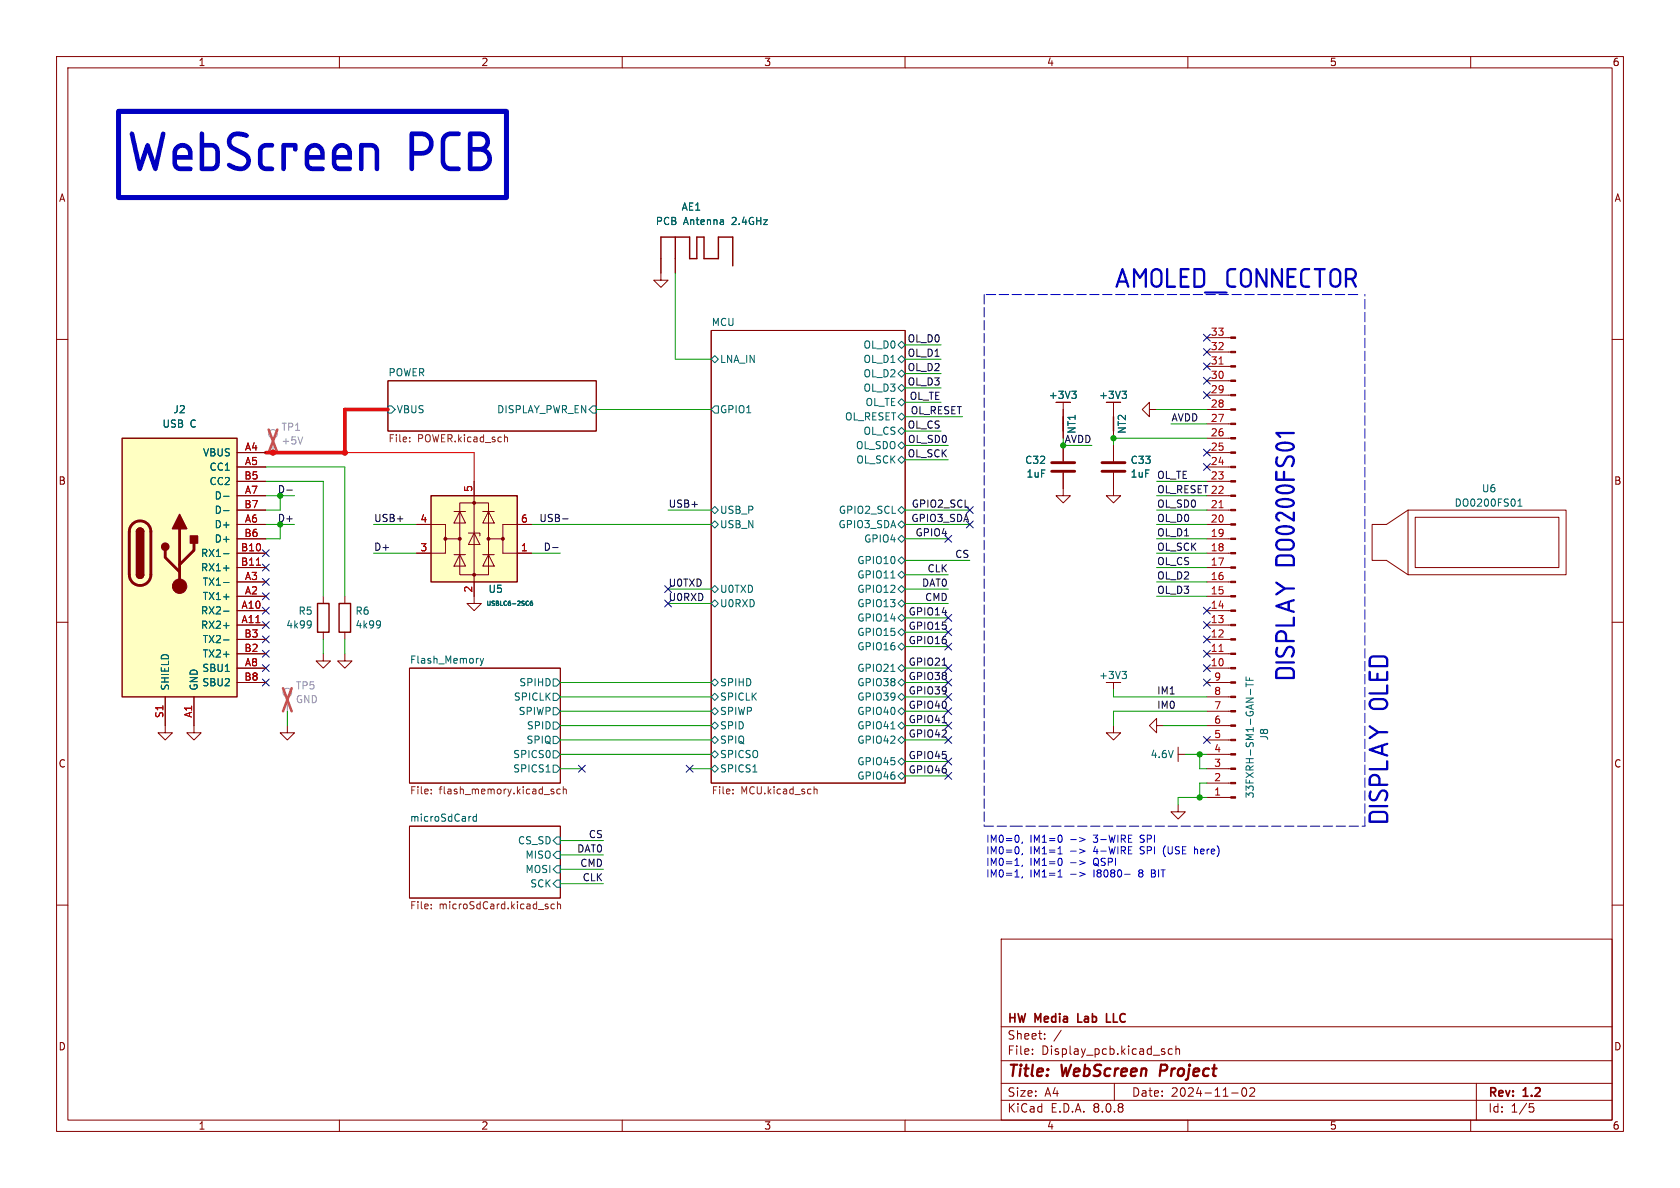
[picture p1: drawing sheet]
<svg xmlns="http://www.w3.org/2000/svg" width="297mm" height="210mm" viewBox="0 0 297 210" stroke-linecap="round" stroke-linejoin="round" font-family="sans-serif">
<g fill="none" stroke="#840000" stroke-width=".18">
<path d="M10 10h277v190h-277zM12 12h273v186h-273zM60 10v2M110 10v2M160 10v2M210 10v2M260 10v2M125.7 58.4h34.3v80h-34.3zM10 60h2M68.6 67.3h36.8v8.9h-36.8zM285 60h2M10 110h2"/>
<path d="M61 115.6v1.2h1.2l-1.2 1.3-1.3-1.3h1.3M72.4 118.1h26.7v20.3h-26.7zM83.8 105.4v1.3h1.3l-1.3 1.3-1.3-1.3h1.3M285 110h2M72.4 146.1h26.7v12.7h-26.7zM10 160h2M177 166h108v32h-108zM285 160h2M60 198v2M110 198v2M160 198v2M177 194.5h108"/>
<path d="M177 191.5h108M177 187.5h108M177 181.5h108M182.5 186.3v.1M182.5 185.5v.1M184.7 183.6v.1M184.7 182.8v.1M187.6 182.1l-1.3 2M197 191.5v3M205.9 186v.3M207.2 185.5l-.4-.1-.3 .3v.4l.2 .2h.5M207.9 185.5l.2-.1 .4 .1v.9"/>
<path d="M207.9 184.9v1.5M210 198v2M217.7 193.2h1.2M219.7 192.4l.2-.1a.81 .81 0 0 1 .6 .6 .81 .81 0 0 1-.3 .8l-.2 .1a.81 .81 0 0 1-.3-1.4zM221 192.4l.5-.1 .2 .1 .1 .3-.9 1.1h.9M260 198v2M261 191.5v6.5M270.4 195.1h.7M270.5 195.7h.4l.3 .3-.2 .5-.5 .1"/>
</g>
<path d="M205.3 188.2l-.3 2" fill="none" stroke="#840000" stroke-width=".4"/>
<path d="M190.6 179.2v1.5h.7M195.6 179.2v1.5h.7" fill="none" stroke="#840000" stroke-width=".3"/>
<g fill="none" stroke="#006464" stroke-width=".18">
<path d="M68.6 71.8h.6l.6 .6-.6 .6h-.6zM104.8 71.8h.6v1.2h-.6l-.7-.6zM126.4 62.9l.6 .6-.6 .6-.7-.6zM126.4 71.8h.6v1.2h-.6l-.7-.6zM158.7 78.7l.7-.6 .6 .6-.6 .7zM158.7 76.2l.7-.6 .6 .6-.6 .6zM158.7 71.1l.7-.6 .6 .6-.6 .7zM158.7 68.6l.7-.7 .6 .7-.6 .6zM158.7 66l.7-.6 .6 .6-.6 .7zM158.7 61l.7-.7 .6 .7-.6 .6zM158.7 73.7l.7-.7 .6 .7-.6 .6zM159.4 62.9l.6 .6-.6 .6-.7-.6z"/>
<path d="M125.7 92.7l.7-.6 .6 .6-.6 .6zM125.7 90.2l.7-.7 .6 .7-.6 .6zM158.7 92.7l.7-.6 .6 .6-.6 .6zM158.7 90.2l.7-.7 .6 .7-.6 .6zM158.7 81.3l.7-.7 .6 .7-.6 .6zM158.7 95.3l.7-.7 .6 .7-.6 .6zM159.4 98.4l.6 .7-.6 .6-.7-.6zM84.9 116.4l.3 .8M85.2 117.2l-.3 .5M85.5 116.4l-.3 .8M125.7 104.1l.7-.6 .6 .6-.6 .7zM125.7 106.7l.7-.7 .6 .7-.6 .6z"/>
<path d="M157.5 102.2h.7M157.5 118.7h.7M158.7 101.6l.7-.6 .6 .6-.6 .6zM158.7 109.2l.7-.6 .6 .6-.6 .7zM158.7 106.7l.7-.7 .6 .7-.6 .6zM158.7 104.1l.7-.6 .6 .6-.6 .7zM158.7 111.8l.7-.7 .6 .7-.6 .6zM158.7 114.3l.7-.6 .6 .6-.6 .6zM159.4 117.5l.6 .6-.6 .6-.7-.6zM96.5 136.5h.8M97.8 120h.6l.7 .7-.7 .6h-.6zM97.8 125.1h.6l.7 .6-.7 .7h-.6z"/>
<path d="M97.8 130.2h.6l.7 .6-.7 .6h-.6zM97.8 127.6h.6l.7 .7-.7 .6h-.6zM97.8 122.6h.6l.7 .6-.7 .6h-.6zM97.8 135.3h.6l.7 .6-.7 .6h-.6zM97.8 132.7h.6l.7 .7-.7 .6h-.6zM125.7 130.8l.7-.6 .6 .6-.6 .6zM125.7 123.2l.7-.6 .6 .6-.6 .6zM125.7 133.4l.7-.7 .6 .7-.6 .6zM125.7 125.7l.7-.6 .6 .6-.6 .7zM125.7 135.9l.7-.6 .6 .6-.6 .6zM126.4 120l.6 .7-.6 .6-.7-.6zM126.4 127.6l.6 .7-.6 .6-.7-.6z"/>
<path d="M133.1 136.5h.7M157.5 128.8h.7M158.7 134.6l.7-.6 .6 .6-.6 .7zM158.7 137.2l.7-.7 .6 .7-.6 .6zM158.7 123.2l.7-.6 .6 .6-.6 .6zM158.7 125.7l.7-.6 .6 .6-.6 .7zM158.7 128.3l.7-.7 .6 .7-.6 .6zM158.7 120.7l.7-.7 .6 .7-.6 .6zM159.4 130.2l.6 .6-.6 .6-.7-.6zM83.1 144.3h.2M84.2 144.4l-.3-.1-.3 .3 .1 .5h.5M84.2 143.9v1.3"/>
<path d="M97.8 148.6l.6-.6h.7v1.2h-.7zM98.4 153h.7v1.3h-.7l-.6-.6zM98.4 155.6h.7v1.2h-.7l-.6-.6zM98.4 150.5h.7v1.3h-.7l-.6-.7z"/>
</g>
<g fill="none" stroke="#725600" stroke-width=".18">
<path d="M72.4 78v.1M72.4 77.3v.1M89.2 77.3h.5v.8M76.2 139.6v.1M97.5 139.9l.5 .2-.1 .2h-.4M97.5 139.6h.4M99 139.6l-.3-.1-.3 .2 .2 .6h.4M99.6 139.6l.2-.1 .3 .1v.7M99.6 139.1v1.2M129.6 139.6v.1M143.9 139.6l.2-.1 .3 .1 .1 .7M143.9 139.1v1.2"/>
<path d="M76.2 140.2v.1M76.2 159.9v.1M96.7 159.8l.2 .1M98 159.9l-.4-.1-.2 .3 .1 .5h.5M98.6 159.9l.1-.1 .3 .1 .1 .8M98.6 159.4v1.3M129.6 140.2v.1M76.2 160.5v.2M96.7 160.2l.2 .2-.2 .3"/>
</g>
<path d="M21.6 77.5h20.3v45.7h-20.3z" fill="#ffffc2"/>
<path d="M21.6 77.5h20.3v45.7h-20.3zM188 73.7v2.5M196.8 73.7v2.5M24.1 94a.64 .64 0 0 1 .7-.7 .64 .64 0 0 1 .6 .7M24.1 101.6a.64 .64 0 0 0 .7 .6 .64 .64 0 0 0 .6-.6" fill="none" stroke="#840000" stroke-width=".25"/>
<path d="M23.4 92.6a1.9 1.9 0 0 1 2.1-.4 1.9 1.9 0 0 1 1.2 1.8v7.6a1.91 1.91 0 0 1-1.9 1.9 1.91 1.91 0 0 1-1.9-1.9v-7.8l.1-.6zM29.2 97.3v1.3l2.5 2.5M31.7 93.5v10.1M34.3 96v1.3l-2.6 2.5" fill="none" stroke="#840000" stroke-width=".51"/>
<g fill="#840000" stroke="#840000" stroke-width=".25">
<path d="M24.1 101.6h1.3a.64 .64 0 0 1-.6 .6 .64 .64 0 0 1-.7-.6z"/>
<path d="M24.1 94h1.3v7.6h-1.3z"/>
<path d="M24.3 93.5a.64 .64 0 0 1 .7-.1 .64 .64 0 0 1 .4 .6h-1.3z"/>
<path d="M31.7 90.9l1.3 2.6h-2.5z"/>
<path d="M33.7 94.7h1.2v1.3h-1.2z"/>
<circle cx="29.2" cy="96.6" r=".63"/>
</g>
<circle cx="31.7" cy="103.6" r="1.27" fill="#840000" stroke="#840000" stroke-width=".18"/>
<g fill="none" stroke="#840000" stroke-width=".18">
<path d="M188 72.4v5.1M196.8 71.1v6.4M41.9 80h5.1M41.9 82.6h5.1M41.9 92.7h5.1M41.9 87.6h5.1M41.9 97.8h5.1M41.9 85.1h5.1M41.9 95.3h5.1M41.9 90.2h5.1M41.9 108h5.1M41.9 110.5h5.1"/>
<path d="M41.9 105.4h5.1M41.9 102.9h5.1M41.9 118.1h5.1M41.9 100.3h5.1M41.9 115.6h5.1M41.9 113h5.1M29.2 123.2v5.1M34.3 123.2v5.1M41.9 120.7h5.1"/>
</g>
<path d="M198.4 69.2h.7l-.4 .4M198.9 69.6l.2 .3v.3l-.2 .2M39.5 87.7h1M39.5 97.9h1M39.5 90.3h1M39.5 108h1M39.5 110.6h1M39.5 103h1M39.5 100.4h1M39.5 113.1h1" fill="none" stroke="#006464" stroke-width=".18"/>
<path d="M45.3 99.9h.8" fill="none" stroke="#a90000" stroke-width=".18"/>
<path d="M76.2 87.6h15.2v15.3h-15.2z" fill="#ffffc2"/>
<path d="M116.8 45.7v-3.8h5.1v3.8h1.3v-3.8h1.3v3.8h2.5v-3.8h2.5v5.1M119.4 41.9v3.8M76.2 87.6h15.2v15.3h-15.2zM56.1 106.7h2.1v5.1h-2.1zM59.9 106.7h2.1v5.1h-2.1z" fill="none" stroke="#840000" stroke-width=".25"/>
<g fill="#840000" stroke="#840000" stroke-width=".18">
<path d="M217.6 59.6h.8v.2h-.8z"/>
<path d="M217.6 62.1h.8v.3h-.8z"/>
<path d="M217.6 64.6h.8v.3h-.8z"/>
<path d="M217.6 67.2h.8v.2h-.8z"/>
<path d="M217.6 69.7h.8v.3h-.8z"/>
<path d="M217.6 72.3h.8v.2h-.8z"/>
<path d="M217.6 74.8h.8v.3h-.8z"/>
<path d="M217.6 77.3h.8v.3h-.8z"/>
<path d="M217.6 79.9h.8v.2h-.8z"/>
<path d="M217.6 82.4h.8v.3h-.8z"/>
<path d="M217.6 85h.8v.2h-.8z"/>
<path d="M217.6 87.5h.8v.3h-.8z"/>
<path d="M217.6 90h.8v.3h-.8z"/>
<path d="M217.6 92.6h.8v.2h-.8z"/>
<path d="M217.6 95.1h.8v.3h-.8z"/>
<path d="M217.6 97.7h.8v.2h-.8z"/>
<path d="M217.6 100.2h.8v.3h-.8z"/>
<path d="M217.6 102.7h.8v.3h-.8z"/>
<path d="M217.6 105.3h.8v.2h-.8z"/>
<path d="M217.6 107.8h.8v.3h-.8z"/>
<path d="M217.6 110.4h.8v.2h-.8z"/>
<path d="M217.6 112.9h.8v.3h-.8z"/>
<path d="M217.6 115.4h.8v.3h-.8z"/>
<path d="M217.6 118h.8v.2h-.8z"/>
<path d="M217.6 120.5h.8v.3h-.8z"/>
<path d="M217.6 123.1h.8v.2h-.8z"/>
<path d="M217.6 125.6h.8v.3h-.8z"/>
<path d="M217.6 128.1h.8v.3h-.8z"/>
<path d="M217.6 130.7h.8v.2h-.8z"/>
<path d="M217.6 133.2h.8v.3h-.8z"/>
<path d="M217.6 135.8h.8v.2h-.8z"/>
<path d="M217.6 138.3h.8v.3h-.8z"/>
<path d="M217.6 140.8h.8v.3h-.8z"/>
<circle cx="88.9" cy="95.2" r=".25"/>
<circle cx="86.4" cy="95.2" r=".25"/>
<circle cx="83.8" cy="101.6" r=".25"/>
<circle cx="83.8" cy="88.9" r=".25"/>
<circle cx="81.3" cy="95.2" r=".25"/>
<circle cx="78.7" cy="95.2" r=".25"/>
</g>
<g fill="none" stroke="#840000" stroke-width=".18">
<path d="M116.8 45.7v3.8h1.3l-1.3 1.3-1.2-1.3h1.2M119.4 45.7v2.6M213.4 59.7h4.2M188 71.1v6.4M188 78.7v2.8M196.8 72.4v5.1M196.8 78.7v2.8M203.2 72.4v-1.3l-1.3 1.3 1.3 1.3v-1.3h1.3M213.4 62.2h4.2M213.4 64.8h4.2M213.4 67.3h4.2M213.4 69.9h4.2"/>
<path d="M213.4 72.4h4.2M213.4 74.9h4.2M213.4 77.5h4.2M41.9 97.8h5.1M41.9 92.7h5.1M41.9 80h5.1M41.9 82.6h5.1M41.9 85.1h5.1M41.9 87.6h5.1M41.9 90.2h5.1M41.9 95.3h5.1M73.7 92.7h5v2.6h2.6"/>
<path d="M78.7 95.3v2.5h-5M80.3 98h2M80.3 90.4h2M81.3 88.9h5.1v12.7h-5.1zM81.3 98l1 2.1h-2zM81.3 90.4l1 2.1h-2zM82.8 94.2h2v.5M83.8 94.2l1 2.1h-2zM83.8 85.1v20.3M85.3 98h2.1M85.3 90.4h2.1M86.4 98l1 2.1h-2.1z"/>
<path d="M86.4 90.4l1 2.1h-2.1zM88.9 95.3v2.5h5.1M94 92.7h-5.1v2.6h-2.5M188 83.6v4h1.2l-1.2 1.3-1.3-1.3h1.3M196.8 83.6v4h1.3l-1.3 1.3-1.2-1.3h1.2M213.4 97.8h4.2M213.4 92.7h4.2M213.4 80h4.2M213.4 82.6h4.2M213.4 85.1h4.2M213.4 87.6h4.2M213.4 90.2h4.2"/>
<path d="M213.4 95.3h4.2M248.9 90.2h28v11.4h-28zM248.9 90.2l-3.8 2.5h-2.5v6.4h2.5l3.8 2.5M250.2 91.4h25.4v8.9h-25.4zM41.9 100.3h5.1M41.9 102.9h5.1M41.9 105.4h5.1M41.9 108h5.1M41.9 110.5h5.1M41.9 113h5.1M41.9 115.6h5.1M41.9 118.1h5.1"/>
<path d="M57.1 115.6v1.2h1.3l-1.3 1.3-1.2-1.3h1.2M57.1 105.4v1.3M57.1 111.8v1.2M61 105.4v1.3M61 111.8v1.2M213.4 100.3h4.2M213.4 102.9h4.2M213.4 105.4h4.2M213.4 108h4.2M213.4 110.5h4.2M213.4 113h4.2M213.4 115.6h4.2"/>
<path d="M213.4 118.1h4.2M29.2 123.2v6.3h1.3l-1.3 1.3-1.3-1.3h1.3M34.3 123.2v6.3h1.3l-1.3 1.3-1.3-1.3h1.3M41.9 120.7h5.1M50.8 128.3v1.2h1.3l-1.3 1.3-1.3-1.3h1.3M196.8 128.3v1.2h1.3l-1.3 1.3-1.2-1.3h1.2M196.8 120.7v1.2M204.5 128.3v-1.3l-1.3 1.3 1.3 1.2v-1.2h1.2M208.3 132.1v2.5M208.3 133.4h1.2M213.4 133.4h4.2M213.4 120.7h4.2"/>
<path d="M213.4 123.2h4.2M213.4 125.7h4.2M213.4 128.3h4.2M213.4 130.8h4.2M213.4 135.9h4.2M213.4 138.4h4.2M208.3 142.2v1.3h1.2l-1.2 1.3-1.3-1.3h1.3M213.4 141h4.2"/>
</g>
<g fill="none" stroke="#006464" stroke-width=".18">
<path d="M189.5 69.2h.8l-.5 .4M190 69.6l.3 .3v.3l-.3 .2M198.4 69.2h.7l-.4 .4M198.9 69.6l.2 .3v.3l-.2 .2M39.5 87.7h1M39.5 97.9h1M39.5 90.3h1M268.3 89.5h.8M268.3 88.6l.4-.4v1.3M39.5 108h1M39.5 110.6h1M39.5 103h1"/>
<path d="M39.5 100.4h1M39.5 113.1h1M54.8 109.7l.2 .2a1.07 1.07 0 0 1-.2 1M55 110.3l-.2 .2M67 109.7l.2 .2a1.07 1.07 0 0 1-.1 1M67.3 110.3l-.3 .2M93.3 106.3h.1M93.4 107h-.1M94.1 106.3l-.3 .1-.1 .5 .2 .1h.2v-.4h-.2l-.2 .1M198.4 118.7h.7l-.4 .5M198.9 119.2l.2 .2v.3l-.2 .3M220.3 119.7v.6h1.3"/>
<path d="M220.9 119.8v.5M220.3 120.7v.7M220.3 121h1.3M221.1 121.8v1"/>
</g>
<path d="M185.9 83.3h4.1M185.9 81.8h4.1M194.8 83.3h4.1M194.8 81.8h4.1" fill="none" stroke="#840000" stroke-width=".51"/>
<path d="M215.5 64.4h.7M45.3 99.9h.8M215.5 89.8h.7M215.5 115.2h.7" fill="none" stroke="#a90000" stroke-width=".18"/>
<g fill="none" stroke="#a1a1a1" stroke-width=".18">
<path d="M48.3 77.5v2.5M50.8 123.2v2.5"/>
<circle cx="48.3" cy="76.7" r=".76"/>
<circle cx="50.8" cy="122.4" r=".76"/>
</g>
<path d="M47.5 75.9l1.5 4.1M49 75.9l-1.5 4.1M50 121.7l1.6 4M51.6 121.7l-1.6 4" fill="none" stroke="#e65255" stroke-width=".46"/>
<path d="M53.5 77.2l-.4 1.3" fill="none" stroke="#989898" stroke-width=".18"/>
<path d="M50.7 86.6h1M97.7 96.8h1M99.5 91.7h.9M166.6 117.6h.7M166.6 127.8h.7" fill="none" stroke="#0f0f0f" stroke-width=".18"/>
<g fill="none" stroke="#0000c2" stroke-width=".18">
<path d="M180.8 148.8l-.2 .3M180.8 150.9l-.2 .2M180.8 152.9l-.2 .3M180.8 155l-.2 .2M187 150.9h.8M187 155h.8M187.3 149.9l.1-.2v1.2M187.3 153.9l.1-.1v1.2M187.5 147.6a.79 .79 0 0 1 0 1.3M187.5 151.7a.79 .79 0 0 1 0 1.3M189.3 148.4h.9M189.3 150.5h.9"/>
<path d="M189.3 152.5h.9M189.3 154.6h.9M190.9 148.1l.9 .3-.9 .4M190.9 150.1l.9 .4-.9 .3M190.9 152.1l.9 .4-.9 .4M190.9 154.2l.9 .4-.9 .3M198.8 154.6h1M203.6 154.4h.4M204 153.8h-.4v1.2h.4M205.8 149.9l-.1 .4 .1 .8M211.2 149.7v1.2M211.5 150.1l-.3 .1"/>
</g>
<path d="M21 19.7h68.5v15.2h-68.5z" fill="none" stroke="#0000c2" stroke-width=".89"/>
<path d="M174 52.1v94M240 52.1h-66M174 146.1h5.1M179.1 146.1h62.2M241.3 146.1v-94" fill="none" stroke="#0000c2" stroke-width=".18" stroke-dasharray="1.7 .6"/>
<path d="M61 80h22.8v5.1" fill="none" stroke="#f00" stroke-width=".18"/>
<g fill="none" stroke="#009600" stroke-width=".18">
<path d="M119.4 48.3v15.2h6.3M105.4 72.4h20.3M160 63.5h6.4M160 61h6.4M160 78.7h7.6M160 73.7h10.2M160 76.2h6.4M160 68.6h6.4M160 71.1h6.4M160 66h6.4M188 78.7h5M204.5 72.4h8.9"/>
<path d="M207 74.9h6.4M213.4 77.5h-16.6v1.2M47 92.7h5.1M47 82.6h14v22.8M47 85.1h10.1v20.3M47 87.6h5.1M49.5 87.6v2.6h-2.5M49.5 92.7v2.6h-2.5M66 97.8h7.7M66 92.7h7.7M94 97.8h5.1M94 92.7h31.7"/>
<path d="M118.1 90.2h7.6M160 81.3h7.6M160 92.7h11.4M160 90.2h11.4M160 95.3h7.6M160 99.1h11.4M204.5 97.8h8.9M204.5 92.7h8.9M204.5 90.2h8.9M204.5 95.3h8.9M204.5 87.6h8.9M204.5 85.1h8.9"/>
<path d="M57.1 113v2.6M61 113v2.6M118.1 104.1h7.6M118.1 106.7h7.6M160 109.2h7.6M160 104.1h7.6M160 106.7h7.6M160 111.8h7.6M160 118.1h7.6M160 114.3h7.6M160 101.6h7.6M204.5 102.9h8.9"/>
<path d="M204.5 100.3h8.9M204.5 105.4h8.9M50.8 125.7v2.6M99.1 133.4h26.6M99.1 125.7h26.6M99.1 123.2h26.6M99.1 135.9h3.8M99.1 128.3h26.6M99.1 120.7h26.6M99.1 130.8h26.6M121.9 135.9h3.8M160 125.7h7.6"/>
<path d="M160 123.2h7.6M160 128.3h7.6M160 120.7h7.6M160 130.8h7.6M160 137.2h7.6M160 134.6h7.6M196.8 121.9v1.3h16.6M205.7 128.3h7.7M209.5 133.4h3.9M212.1 133.4v2.5h1.3M213.4 138.4h-1.3v2.6M213.4 125.7h-16.6v2.6"/>
<path d="M99.1 148.6h7.6M99.1 151.1h7.6M99.1 153.7h7.6M99.1 156.2h7.6M213.4 141h-5.1v1.2"/>
</g>
<path d="M68.6 72.4h-7.6v7.6h-14" fill="none" stroke="#f00" stroke-width=".63"/>
<g fill="none" stroke="#000084" stroke-width=".18">
<path d="M212.8 59.1l1.2 1.2M214 59.1l-1.2 1.2M212.8 79.4l1.2 1.2M212.8 61.6l1.2 1.2M212.8 69.2l1.2 1.3M212.8 66.7l1.2 1.2M212.8 64.2l1.2 1.2M214 79.4l-1.2 1.2M214 61.6l-1.2 1.2M214 69.2l-1.2 1.3M214 66.7l-1.2 1.2M214 64.2l-1.2 1.2"/>
<path d="M46.4 99.7l1.2 1.2M46.4 97.2l1.2 1.2M47.6 99.7l-1.2 1.2M47.6 97.2l-1.2 1.2M167 94.6l1.2 1.3M168.2 94.6l-1.2 1.3M170.8 89.6l1.3 1.2M170.8 92.1l1.3 1.2M172.1 89.6l-1.3 1.2M172.1 92.1l-1.3 1.2M212.8 81.9l1.2 1.3M214 81.9l-1.2 1.3"/>
<path d="M46.4 107.3l1.2 1.3M46.4 115l1.2 1.2M46.4 117.5l1.2 1.2M46.4 112.4l1.2 1.2M46.4 109.9l1.2 1.2M46.4 104.8l1.2 1.2M46.4 102.3l1.2 1.2M47.6 107.3l-1.2 1.3M47.6 115l-1.2 1.2M47.6 117.5l-1.2 1.2M47.6 112.4l-1.2 1.2M47.6 109.9l-1.2 1.2"/>
<path d="M47.6 104.8l-1.2 1.2M47.6 102.3l-1.2 1.2M117.5 106.1l1.2 1.2M117.5 103.5l1.2 1.2M118.7 106.1l-1.2 1.2M118.7 103.5l-1.2 1.2M167 117.5l1.2 1.2M167 108.6l1.2 1.2M167 111.2l1.2 1.2M167 113.7l1.2 1.2M168.2 117.5l-1.2 1.2M168.2 108.6l-1.2 1.2"/>
<path d="M168.2 111.2l-1.2 1.2M168.2 113.7l-1.2 1.2M212.8 109.9l1.2 1.2M212.8 107.3l1.2 1.3M212.8 117.5l1.2 1.2M212.8 115l1.2 1.2M212.8 112.4l1.2 1.2M214 109.9l-1.2 1.2M214 107.3l-1.2 1.3M214 117.5l-1.2 1.2M214 115l-1.2 1.2M214 112.4l-1.2 1.2"/>
<path d="M46.4 120l1.2 1.3M47.6 120l-1.2 1.3M102.3 135.3l1.2 1.2M103.5 135.3l-1.2 1.2M121.3 135.3l1.2 1.2M122.5 135.3l-1.2 1.2M167 136.6l1.2 1.2M167 134l1.2 1.2M167 120l1.2 1.3M167 130.2l1.2 1.2M167 125.1l1.2 1.2M167 122.6l1.2 1.2"/>
<path d="M167 127.7l1.2 1.2M168.2 136.6l-1.2 1.2M168.2 134l-1.2 1.2M168.2 120l-1.2 1.3M168.2 125.1l-1.2 1.2M168.2 130.2l-1.2 1.2M168.2 122.6l-1.2 1.2M168.2 127.7l-1.2 1.2M212.8 120l1.2 1.3M212.8 130.2l1.2 1.2M214 120l-1.2 1.3M214 130.2l-1.2 1.2"/>
</g>
<g fill="#009600" stroke="#009600" stroke-width=".18">
<circle cx="212.1" cy="133.4" r=".46"/>
<circle cx="212.1" cy="141" r=".46"/>
<circle cx="188" cy="78.7" r=".46"/>
<circle cx="196.8" cy="77.5" r=".46"/>
<circle cx="49.5" cy="92.7" r=".46"/>
<circle cx="49.5" cy="87.6" r=".46"/>
</g>
<g fill="#f00" stroke="#f00" stroke-width=".18">
<circle cx="61" cy="80" r=".46"/>
<circle cx="48.3" cy="80" r=".46"/>
</g>
<g font-size="10.6" fill="#0000c2">
<text x="22.2" y="31.6">WebScreen</text>
<text x="71.7" y="31.6">PCB</text>
</g>
<g font-size="5.3" fill="#0000c2">
<text x="196.8" y="51.5">AMOLED_CONNECTOR</text>
<text x="229.6" y="100.5" transform="rotate(-90 229.6 100.5)">DO0200FS01</text>
<text x="229.6" y="120.4" transform="rotate(-90 229.6 120.4)">DISPLAY</text>
<text x="246.1" y="125.9" transform="rotate(-90 246.1 125.9)">OLED</text>
<text x="246.1" y="145.8" transform="rotate(-90 246.1 145.8)">DISPLAY</text>
</g>
<g font-size="2.8" fill="#840000">
<text x="178" y="190.9">Title:</text>
<text x="187.7" y="190.9">WebScreen</text>
<text x="205.9" y="190.9">Project</text>
</g>
<g font-size="2.1" fill="#840000">
<text x="178" y="184">Sheet:</text>
<text x="178" y="181.2">HW</text>
<text x="183" y="181.2">Media</text>
<text x="191.2" y="181.2">Lab</text>
<text x="196.9" y="181.2">LLC</text>
<text x="178" y="186.7">File:</text>
<text x="184.1" y="186.7">Display_pcb.kicad_sch</text>
<text x="178" y="196.9">KiCad</text>
<text x="178" y="194.1">Size:</text>
<text x="184.7" y="194.1">A4</text>
<text x="185.7" y="196.9">E.D.A.</text>
<text x="193.3" y="196.9">8.0.8</text>
<text x="200" y="194.1">Date:</text>
<text x="207" y="194.1">2024-11-02</text>
<text x="263" y="194.3">Rev:</text>
<text x="263" y="196.9">Id:</text>
<text x="267.1" y="196.9">1/5</text>
<text x="269.4" y="194.3">1.2</text>
</g>
<g font-size="1.8" fill="#840000">
<text x="35" y="11.9">1</text>
<text x="85" y="11.9">2</text>
<text x="135" y="11.9">3</text>
<text x="185" y="11.9">4</text>
<text x="235" y="11.9">5</text>
<text x="285" y="11.9">6</text>
<text x="10.3" y="35.9">A</text>
<text x="285.3" y="35.9">A</text>
<text x="10.3" y="85.9">B</text>
<text x="285.3" y="85.9">B</text>
<text x="10.3" y="135.9">C</text>
<text x="285.3" y="135.9">C</text>
<text x="10.3" y="185.9">D</text>
<text x="285.3" y="185.9">D</text>
<text x="35" y="199.9">1</text>
<text x="85" y="199.9">2</text>
<text x="135" y="199.9">3</text>
<text x="185" y="199.9">4</text>
<text x="235" y="199.9">5</text>
<text x="285" y="199.9">6</text>
</g>
<g font-size="1.8" fill="#006464">
<text x="115.8" y="40">PCB</text>
<text x="120.4" y="37.4">AE1</text>
<text x="120.8" y="40">Antenna</text>
<text x="129.5" y="40">2.4GHz</text>
<text x="125.7" y="57.7">MCU</text>
<text x="127.2" y="64.4">LNA_IN</text>
<text x="152.6" y="64.4">OL_D1</text>
<text x="152.6" y="61.8">OL_D0</text>
<text x="68.6" y="66.6">POWER</text>
<text x="152.6" y="69.4">OL_D3</text>
<text x="152.6" y="66.9">OL_D2</text>
<text x="152.9" y="72">OL_TE</text>
<text x="185.3" y="70.7">+3V3</text>
<text x="194.2" y="70.7">+3V3</text>
<text x="28.6" y="75.8">USB</text>
<text x="30.6" y="73.3">J2</text>
<text x="33.6" y="75.8">C</text>
<text x="70" y="73.3">VBUS</text>
<text x="87.8" y="73.3">DISPLAY_PWR_EN</text>
<text x="127.2" y="73.3">GPIO1</text>
<text x="149.3" y="74.5">OL_RESET</text>
<text x="152.6" y="77.1">OL_CS</text>
<text x="190.3" y="76.8" transform="rotate(-90 190.3 76.8)">NT1</text>
<text x="199.2" y="76.8" transform="rotate(-90 199.2 76.8)">NT2</text>
<text x="35.8" y="80.9">VBUS</text>
<text x="36.9" y="83.4">CC1</text>
<text x="151.2" y="79.6">OL_SDO</text>
<text x="151.3" y="82.1">OL_SCK</text>
<text x="181.1" y="82.2">C32</text>
<text x="199.8" y="82.2">C33</text>
<text x="36.9" y="86">CC2</text>
<text x="37.8" y="88.5">D-</text>
<text x="181.4" y="84.6">1uF</text>
<text x="199.8" y="84.6">1uF</text>
<text x="257.1" y="89.8">DO0200FS01</text>
<text x="261.9" y="87.2">U6</text>
<text x="37.8" y="93.6">D+</text>
<text x="37.8" y="91">D-</text>
<text x="127.2" y="93.6">USB_N</text>
<text x="127.2" y="91">USB_P</text>
<text x="148.1" y="93.6">GPIO3_SDA</text>
<text x="148.2" y="91">GPIO2_SCL</text>
<text x="35.4" y="98.7">RX1-</text>
<text x="35.4" y="101.2">RX1+</text>
<text x="37.8" y="96.1">D+</text>
<text x="151.5" y="99.9">GPIO10</text>
<text x="152.7" y="96.1">GPIO4</text>
<text x="35.7" y="106.3">TX1+</text>
<text x="35.7" y="103.7">TX1-</text>
<text x="86.3" y="105">U5</text>
<text x="127.2" y="105">U0TXD</text>
<text x="127.2" y="107.5">U0RXD</text>
<text x="151.5" y="102.5">GPIO11</text>
<text x="151.5" y="107.5">GPIO13</text>
<text x="151.5" y="105">GPIO12</text>
<text x="35.4" y="108.8">RX2-</text>
<text x="35.4" y="111.4">RX2+</text>
<text x="35.7" y="113.9">TX2-</text>
<text x="50.5" y="111.3">4k99</text>
<text x="52.7" y="108.9">R5</text>
<text x="62.7" y="108.9">R6</text>
<text x="62.7" y="111.3">4k99</text>
<text x="151.5" y="110.1">GPIO14</text>
<text x="151.5" y="112.6">GPIO15</text>
<text x="35.7" y="119">SBU1</text>
<text x="35.7" y="116.4">TX2+</text>
<text x="72.4" y="117.4">Flash_Memory</text>
<text x="151.5" y="119">GPIO21</text>
<text x="151.5" y="115.2">GPIO16</text>
<text x="30.1" y="122.2" transform="rotate(-90 30.1 122.2)">SHIELD</text>
<text x="35.2" y="122.2" transform="rotate(-90 35.2 122.2)">GND</text>
<text x="35.7" y="121.5">SBU2</text>
<text x="90.7" y="124.1">SPICLK</text>
<text x="91.7" y="121.5">SPIHD</text>
<text x="127.2" y="121.5">SPIHD</text>
<text x="127.2" y="124.1">SPICLK</text>
<text x="151.5" y="124.1">GPIO39</text>
<text x="151.5" y="121.5">GPIO38</text>
<text x="194.2" y="120.2">+3V3</text>
<text x="91.6" y="126.6">SPIWP</text>
<text x="93" y="131.7">SPIQ</text>
<text x="93" y="129.1">SPID</text>
<text x="127.2" y="129.1">SPID</text>
<text x="127.2" y="131.7">SPIQ</text>
<text x="127.2" y="126.6">SPIWP</text>
<text x="151.5" y="131.7">GPIO42</text>
<text x="151.5" y="126.6">GPIO40</text>
<text x="151.5" y="129.1">GPIO41</text>
<text x="224.4" y="131" transform="rotate(-90 224.4 131)">J8</text>
<text x="90.6" y="136.8">SPICS1</text>
<text x="90.6" y="134.2">SPICS0</text>
<text x="127.2" y="134.2">SPICSO</text>
<text x="127.2" y="136.8">SPICS1</text>
<text x="151.5" y="135.5">GPIO45</text>
<text x="203.3" y="134.2">4.6V</text>
<text x="151.5" y="138">GPIO46</text>
<text x="221.8" y="141.2" transform="rotate(-90 221.8 141.2)">33FXRH-SM1-GAN-TF</text>
<text x="72.4" y="145.3">microSdCard</text>
<text x="91.5" y="149.5">CS_SD</text>
<text x="92.8" y="154.5">MOSI</text>
<text x="92.8" y="152">MISO</text>
<text x="93.6" y="157.1">SCK</text>
</g>
<g font-size="1.8" fill="#a90000">
<text x="214" y="59.4">33</text>
<text x="214" y="64.5">31</text>
<text x="214" y="62">32</text>
<text x="214" y="69.6">29</text>
<text x="214" y="67.1">30</text>
<text x="214" y="77.2">26</text>
<text x="214" y="74.7">27</text>
<text x="214" y="72.1">28</text>
<text x="43.2" y="79.8">A4</text>
<text x="43.2" y="82.3">A5</text>
<text x="214" y="82.3">24</text>
<text x="214" y="79.8">25</text>
<text x="43.1" y="84.8">B5</text>
<text x="43.1" y="89.9">B7</text>
<text x="43.2" y="87.4">A7</text>
<text x="83.6" y="87.1" transform="rotate(-90 83.6 87.1)">5</text>
<text x="214" y="89.9">21</text>
<text x="214" y="84.8">23</text>
<text x="43.1" y="95">B6</text>
<text x="43.2" y="92.5">A6</text>
<text x="74.2" y="92.5">4</text>
<text x="92" y="92.5">6</text>
<text x="214" y="95">19</text>
<text x="214" y="92.5">20</text>
<text x="42.5" y="97.5">B10</text>
<text x="42.5" y="100.1">B11</text>
<text x="74.2" y="97.5">3</text>
<text x="92" y="97.5">1</text>
<text x="214" y="100.1">17</text>
<text x="214" y="97.5">18</text>
<text x="42.6" y="107.7">A10</text>
<text x="43.2" y="105.2">A2</text>
<text x="43.2" y="102.6">A3</text>
<text x="83.6" y="104.8" transform="rotate(-90 83.6 104.8)">2</text>
<text x="214" y="107.7">14</text>
<text x="214" y="105.2">15</text>
<text x="214" y="102.6">16</text>
<text x="42.6" y="110.2">A11</text>
<text x="43.1" y="112.8">B3</text>
<text x="214" y="112.8">12</text>
<text x="214" y="110.2">13</text>
<text x="43.1" y="115.3">B2</text>
<text x="43.2" y="117.9">A8</text>
<text x="214" y="117.9">10</text>
<text x="214" y="115.3">11</text>
<text x="43.1" y="120.4">B8</text>
<text x="214.6" y="125.5">7</text>
<text x="214.6" y="122.9">8</text>
<text x="214.6" y="120.4">9</text>
<text x="29" y="127" transform="rotate(-90 29 127)">S1</text>
<text x="34" y="127" transform="rotate(-90 34 127)">A1</text>
<text x="214.6" y="130.6">5</text>
<text x="214.6" y="128">6</text>
<text x="214.6" y="135.6">3</text>
<text x="214.6" y="133.1">4</text>
<text x="214.6" y="140.7">1</text>
<text x="214.6" y="138.2">2</text>
</g>
<g font-size="1.8" fill="#0f0f0f">
<text x="160.4" y="60.6">OL_D0</text>
<text x="160.4" y="63.2">OL_D1</text>
<text x="160.4" y="65.7">OL_D2</text>
<text x="160.4" y="68.2">OL_D3</text>
<text x="160.7" y="70.8">OL_TE</text>
<text x="160.4" y="75.9">OL_CS</text>
<text x="160.9" y="73.3">OL_RESET</text>
<text x="207" y="74.6">AVDD</text>
<text x="160.4" y="80.9">OL_SCK</text>
<text x="160.4" y="78.4">OL_SD0</text>
<text x="49" y="87.3">D-</text>
<text x="118.1" y="89.8">USB+</text>
<text x="161.1" y="89.8">GPIO2_SCL</text>
<text x="204.5" y="84.7">OL_TE</text>
<text x="204.5" y="89.8">OL_SD0</text>
<text x="204.5" y="87.3">OL_RESET22</text>
<text x="49" y="92.4">D+</text>
<text x="66" y="92.4">USB+</text>
<text x="95.2" y="92.4">USB-</text>
<text x="161" y="92.4">GPIO3_SDA</text>
<text x="161.8" y="94.9">GPIO4</text>
<text x="204.5" y="94.9">OL_D1</text>
<text x="204.5" y="92.4">OL_D0</text>
<text x="66" y="97.4">D+</text>
<text x="96" y="97.4">D-</text>
<text x="163.9" y="101.3">CLK</text>
<text x="168.8" y="98.7">CS</text>
<text x="204.5" y="97.4">OL_SCK</text>
<text x="204.5" y="100">OL_CS</text>
<text x="118.1" y="106.3">U0RXD</text>
<text x="118.1" y="103.8">U0TXD</text>
<text x="162.9" y="103.8">DAT0</text>
<text x="163.4" y="106.3">CMD</text>
<text x="204.5" y="105.1">OL_D3</text>
<text x="204.5" y="102.5">OL_D2</text>
<text x="160.5" y="108.9">GPIO14</text>
<text x="160.5" y="111.4">GPIO15</text>
<text x="160.5" y="114">GPIO16</text>
<text x="160.5" y="117.8">GPIO21</text>
<text x="160.5" y="120.3">GPIO38</text>
<text x="160.5" y="125.4">GPIO40</text>
<text x="160.5" y="122.8">GPIO39</text>
<text x="204.5" y="125.4">IM0</text>
<text x="204.5" y="122.8">IM1</text>
<text x="160.5" y="127.9">GPIO41</text>
<text x="160.5" y="130.5">GPIO42</text>
<text x="160.5" y="136.8">GPIO46</text>
<text x="160.5" y="134.3">GPIO45</text>
<text x="104" y="148.2">CS</text>
<text x="101.9" y="150.8">DAT0</text>
<text x="102.5" y="153.3">CMD</text>
<text x="102.9" y="155.9">CLK</text>
</g>
<g font-size="1.8" fill="#989898">
<text x="49.7" y="76.4">TP1</text>
<text x="49.7" y="78.8">+5V</text>
<text x="52.2" y="122.1">TP5</text>
<text x="52.2" y="124.5">GND</text>
</g>
<g font-size="1.8" fill="#725600">
<text x="68.6" y="78.5">File:</text>
<text x="73.8" y="78.5">POWER.kicad_sch</text>
<text x="72.4" y="140.7">File:</text>
<text x="77.6" y="140.7">flash_memory.kicad_sch</text>
<text x="125.7" y="140.7">File:</text>
<text x="131" y="140.7">MCU.kicad_sch</text>
<text x="72.4" y="161.1">File:</text>
<text x="77.6" y="161.1">microSdCard.kicad_sch</text>
</g>
<text font-size="1.8" fill="#009600" x="188.1" y="78.4">AVDD</text>
<g font-size="1.8" fill="#0000c2">
<text x="174.2" y="149.2">IM0=0,</text>
<text x="182.1" y="149.2">IM1=0</text>
<text x="193.6" y="149.2">3-WIRE</text>
<text x="202" y="149.2">SPI</text>
<text x="174.2" y="151.2">IM0=0,</text>
<text x="174.2" y="153.3">IM0=1,</text>
<text x="174.2" y="155.3">IM0=1,</text>
<text x="182.1" y="151.2">IM1=1</text>
<text x="182.1" y="153.3">IM1=0</text>
<text x="182.1" y="155.3">IM1=1</text>
<text x="193.6" y="151.2">4-WIRE</text>
<text x="193.6" y="153.3">QSPI</text>
<text x="193.6" y="155.3">I8080-</text>
<text x="201.8" y="155.3">8</text>
<text x="202" y="151.2">SPI</text>
<text x="204.2" y="155.3">BIT</text>
<text x="206.3" y="151.2">(USE</text>
<text x="212" y="151.2">here)</text>
</g>
<text font-size="1.1" fill="#006464" x="85.9" y="107.3">USBLC6-2SC6</text>
</svg>
